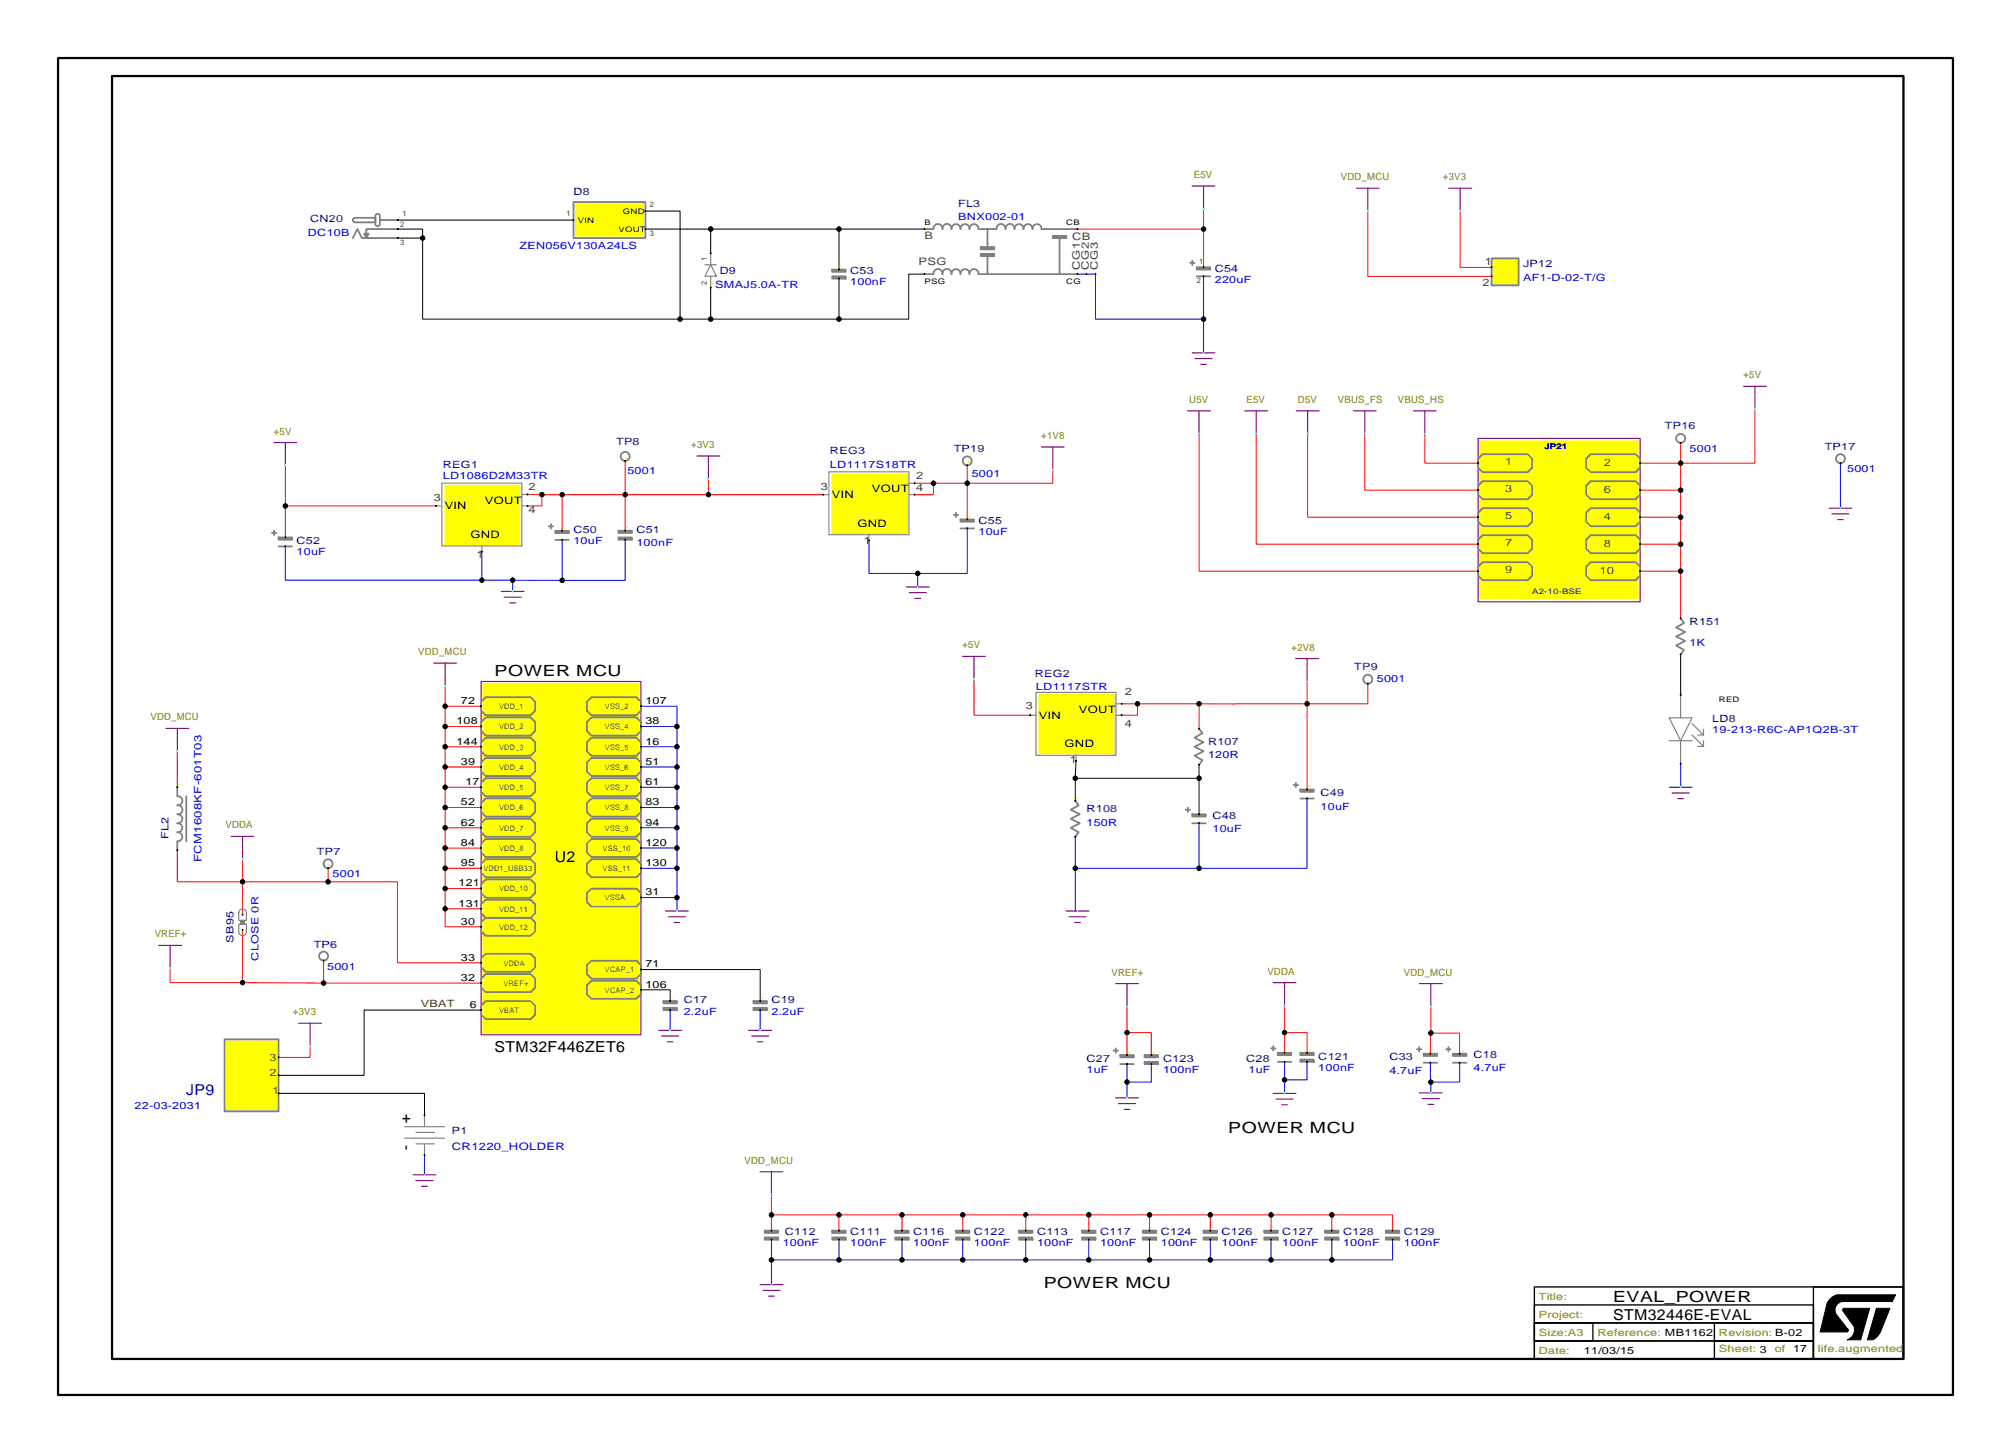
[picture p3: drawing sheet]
<svg xmlns="http://www.w3.org/2000/svg" width="447mm" height="323mm" viewBox="0 0 447 323" stroke-linecap="round" stroke-linejoin="round" font-family="sans-serif">
<g fill="none" stroke="#000" stroke-width=".22">
<path d="M88.4 50.9h5.5v2M88.4 48.9h39M88.4 52.9h5.5M93.9 52.9v18h57.2M143.4 46.9h7.7v24M143.4 50.9h62M157.9 50.9v5.4M186.4 50.9v9M151.1 70.9h35.3M157.9 63.9v7M186.4 61.9v9M205.4 60.9h-3.5v10h-15.5"/>
<path d="M373.4 145.4v9M238.9 172.9v5M238.9 172.9h27.5M239.1 169.1l-.2 3.8M266.4 169.9v11M142.4 215.4h26.5v7M142.4 219.9h6.5v2.5M106.9 224.4h-26v14.5h-19M61.9 242.9h32.4v4.9"/>
</g>
<g fill="none" stroke="#00f" stroke-width=".22">
<path d="M239.4 60.9h4v10h24M267.4 61.4v17M124.9 119.9v9M138.9 119.9v9h-14M214.9 117.4v10h-11M408.9 102.9v10M63.4 121.4v7.5h43.7M107.1 122.6v6.3h6.8M113.9 128.9h11M113.9 128.9v2.5M193.1 120.1v7.3h10.8M203.9 127.4v3"/>
<path d="M142.4 156.9h8v4.5M142.4 161.4h8M142.4 179.4h8M142.4 174.9h8M142.4 170.4h8M142.4 165.9h8M150.4 161.4v41M290.4 177.4v15.5h-24M373.4 169.6v5.3M142.4 192.9h8M142.4 199.4h8M142.4 188.4h8"/>
<path d="M142.4 183.9h8M238.9 192.9v9.5h.5M238.9 192.9h27.5M238.9 185.9v7M266.4 182.9v10M148.9 224.4v4.5M168.9 224.4v4.5M250.4 236.4v7.5M255.8 236.4v4h-5.4M285.4 235.9v7M290.4 235.9v4h-5M317.8 236.1l.1 4.3"/>
<path d="M324.3 236.1v4.3h-6.4M94.3 256.6v4.4M317.9 240.4v2.4M171.4 279.9h29M171.4 275.4v10M186.4 275.4v4.5M200.4 279.9h27.5M200.4 275.4v4.5M213.9 275.4v4.5M227.9 279.9h68M227.9 275.4v4.5M241.9 275.4v4.5"/>
<path d="M255.4 275.4v4.5M268.9 275.4v4.5M282.4 275.4v4.5M295.9 275.4v4.5M309.4 275.4v4.5h-13.5"/>
</g>
<g fill="none" stroke="#f00" stroke-width=".22">
<path d="M239.4 50.9h28M267.4 46.4v13M303.9 46.9v14.5h27.5M324.4 46.9v12.5h7M266.4 96.4v30.5h62M279.1 96.4v24.5h49.3M290.5 96.4v18.5h37.9M303.2 96.4v12.5h25.2M316.6 96.4v6.5h11.8M373.4 98.4v10.5M389.9 90.9v12h-25.5M63.4 103.4v16"/>
<path d="M63.4 112.4h33.5M117.2 109.9h3.2M120.4 109.9v2.5h-3.2M124.9 109.9v8M138.9 102.4v15.5M157.4 106.4v3.5h-37M157.4 109.9h25.5M203.2 107.4h4.2M207.4 107.4h7.5v8M207.4 107.4v2.5h-4.2M214.9 103.4v4h19v-3M364.4 114.9h9"/>
<path d="M364.4 108.9h9M373.4 108.9v12M364.4 120.9h9M364.4 126.9h9M373.4 120.9v16.5M98.9 152.4v9M98.9 156.9h8M216.4 150.9v8h12.5M249.2 156.4h17.2M252.7 156.4v2.5h-3.5M266.4 156.4h24v19M266.4 156.4v5.5"/>
<path d="M290.4 151.4v5h13.5v-4.5M39.4 166.9v8M98.9 161.4v40.5M98.9 161.4h8M98.9 179.4h8M98.9 174.9h8M98.9 170.4h8M98.9 165.9h8M39.4 188.9v7h33.5M53.9 190.9v12.3M72.9 195.9h15.4v18h18.6M72.9 192.9v3"/>
<path d="M98.9 188.4h8M98.9 183.9h8M98.9 197.4h8M98.9 192.9h8M37.8 215.1v3.2h16.1M53.9 218.3l18 .1M53.9 206.6v11.7M71.9 213.4v5M71.9 218.4h35M98.9 201.9v4h8M98.9 201.9h8M68.9 232.4v2.5h-7"/>
<path d="M250.4 223.6v10.8M250.4 229.4h5.4v5M285.4 229.4h5v4.5M285.4 223.4v10.5M317.9 229.5l-.1 4.6M317.9 229.5h6.4v4.6M317.9 223.6v5.9M171.4 265.4v8M171.4 269.9h124.5M186.4 269.9v3.5M200.4 269.9v3.5M213.9 269.9v3.5"/>
<path d="M227.9 269.9v3.5M241.9 269.9v3.5M255.4 269.9v3.5M268.9 269.9v3.5M282.4 269.9v3.5M295.9 269.9h13.5v3.5M295.9 269.9v3.5"/>
</g>
<g fill="none" stroke="#800080" stroke-width=".25">
<path d="M264.9 41.3h5M267.4 41.3v5.1M301.4 41.8h5M303.9 41.8v5.1M321.9 41.8h5M324.4 41.8v5.1M264.9 78.4h5M265.5 79.7h3.8M60.9 98.3h5M63.4 98.3v5.1M231.4 99.3h5M233.9 99.3v5.1"/>
<path d="M263.9 91.3h5M266.4 91.3v5.1M266.8 80.9h1.2M276.6 91.3h5M279.1 91.3v5.1M288 91.3h5.1M290.5 91.3v5.1M300.7 91.3h5.1M303.2 91.3v5.1M314 91.3h5.1M316.6 91.3v5.1M328.4 97.4h36v36.3h-36z"/>
<path d="M387.4 85.8h5M389.9 85.8v5.1M154.9 101.3h5M157.4 101.3v5.1M406.4 112.9h5M407 114.2h3.8M408.3 115.4h1.2M111.4 131.4h5M112 132.7h3.8M113.3 133.9h1.2M201.4 130.4h5M202 131.7h3.8"/>
<path d="M203.3 132.9h1.2M96.4 147.3h5M98.9 147.3v5.1M106.9 151.4h35.5v78.5h-35.5zM213.9 145.8h5M216.4 145.8v5.1M287.9 146.3h5M290.4 146.3v5.1M36.9 161.8h5M39.4 161.8v5.1M370.9 174.9h5M371.5 176.2h3.8"/>
<path d="M372.8 177.4h1.2M51.4 185.8h5M53.9 185.8v5.1M35.3 210h5M37.8 210v5.1M147.9 202.4h5M148.5 203.7h3.8M149.8 204.9h1.2M236.9 202.4h5M237.5 203.7h3.8M238.8 204.9h1.2M247.9 218.5h5"/>
<path d="M250.4 218.5v5.1M282.9 218.3h5M285.4 218.3v5.1M315.4 218.5h5M317.9 218.5v5.1M66.4 227.3h5M68.9 227.3v5.1M146.4 228.9h5M147 230.2h3.8M148.3 231.4h1.2M166.4 228.9h5M167 230.2h3.8"/>
<path d="M168.3 231.4h1.2M247.9 243.9h5M248.5 245.2h3.8M249.8 246.4h1.2M282.9 242.9h5M283.5 244.2h3.8M284.8 245.4h1.2M315.4 242.8h5M316 244.1h3.8M317.3 245.3h1.2M91.8 261h5M92.4 262.3h3.8"/>
<path d="M93.7 263.5h1.2M168.9 260.3h5M171.4 260.3v5.1M168.9 285.4h5M169.5 286.7h3.8M170.8 287.9h1.2"/>
</g>
<g fill="#ff0" stroke="#ff0" stroke-width=".38">
<path d="M98.9 107.9h16.5v13h-16.5z" fill-rule="evenodd"/>
<path d="M50.4 231.4h11v15h-11z" fill-rule="evenodd"/>
<path d="M328.8 98h35.1v34.9h-35.1z" fill-rule="evenodd"/>
<path d="M107.4 151.9h34.5v77.5h-34.5z" fill-rule="evenodd"/>
<path d="M127.9 45.4h15v7h-15z" fill-rule="evenodd"/>
<path d="M184.9 105.4h16.5v13h-16.5z" fill-rule="evenodd"/>
<path d="M230.9 154.4h16.5v13h-16.5z" fill-rule="evenodd"/>
<path d="M331.8 57.8h5.2v5.2h-5.2z" fill-rule="evenodd"/>
</g>
<g fill="#000" stroke="#000" stroke-width=".22">
<path d="M409.5 290.7l5.9-.1-2 7h-3a2.37 2.37 0 0 0 1.5-3l-2.5-3.5z" fill-rule="evenodd"/>
<path d="M416.9 290.6h3l-2 5-.5 1a2.34 2.34 0 0 1-2.5 1z" fill-rule="evenodd"/>
<path d="M406.8 288.4l1.3-.8h13l-.7 1.5h-11a1.88 1.88 0 0 0-1.5 2.8l2.5 3.2a.4 .4 0 0 1 .3 .4 .4 .4 0 0 1-.3 .4h-6l1.5-6.3z" fill-rule="evenodd"/>
<circle cx="88.4" cy="48.9" r=".1"/>
<circle cx="88.4" cy="50.9" r=".1"/>
<circle cx="88.4" cy="52.9" r=".1"/>
<circle cx="93.9" cy="52.9" r=".5"/>
<circle cx="127.4" cy="48.9" r=".1"/>
<circle cx="143.4" cy="46.9" r=".1"/>
<circle cx="143.4" cy="50.9" r=".1"/>
<circle cx="157.9" cy="56.3" r=".1"/>
<circle cx="157.9" cy="50.9" r=".5"/>
<circle cx="186.4" cy="50.9" r=".5"/>
<circle cx="186.4" cy="59.9" r=".1"/>
<circle cx="205.4" cy="50.9" r=".1"/>
<circle cx="239.4" cy="50.9" r=".1"/>
<circle cx="267.4" cy="59.4" r=".1"/>
<circle cx="267.4" cy="50.9" r=".5"/>
<circle cx="331.4" cy="59.4" r=".1"/>
<circle cx="151.1" cy="70.9" r=".5"/>
<circle cx="157.9" cy="63.9" r=".1"/>
<circle cx="157.9" cy="70.9" r=".5"/>
<circle cx="186.4" cy="61.9" r=".1"/>
<circle cx="186.4" cy="70.9" r=".5"/>
<circle cx="205.4" cy="60.9" r=".1"/>
<circle cx="239.4" cy="60.9" r=".1"/>
<circle cx="241.4" cy="60.9" r=".1"/>
<circle cx="243.4" cy="60.9" r=".1"/>
<circle cx="267.4" cy="61.4" r=".1"/>
<circle cx="267.4" cy="70.9" r=".5"/>
<circle cx="331.4" cy="61.4" r=".1"/>
<circle cx="373.4" cy="98.4" r=".1"/>
<circle cx="63.4" cy="119.4" r=".1"/>
<circle cx="63.4" cy="112.4" r=".5"/>
<circle cx="96.9" cy="112.4" r=".1"/>
<circle cx="117.2" cy="109.9" r=".1"/>
<circle cx="117.2" cy="112.4" r=".1"/>
<circle cx="120.4" cy="109.9" r=".5"/>
<circle cx="124.9" cy="119.9" r=".1"/>
<circle cx="124.9" cy="109.9" r=".5"/>
<circle cx="124.9" cy="117.9" r=".1"/>
<circle cx="138.9" cy="117.9" r=".1"/>
<circle cx="138.9" cy="102.4" r=".1"/>
<circle cx="138.9" cy="109.9" r=".5"/>
<circle cx="138.9" cy="119.9" r=".1"/>
<circle cx="157.4" cy="109.9" r=".5"/>
<circle cx="182.9" cy="109.9" r=".1"/>
<circle cx="203.2" cy="109.9" r=".1"/>
<circle cx="203.2" cy="107.4" r=".1"/>
<circle cx="207.4" cy="107.4" r=".5"/>
<circle cx="214.9" cy="117.4" r=".1"/>
<circle cx="214.9" cy="107.4" r=".5"/>
<circle cx="214.9" cy="103.4" r=".1"/>
<circle cx="214.9" cy="115.4" r=".1"/>
<circle cx="328.4" cy="102.9" r=".1"/>
<circle cx="328.4" cy="108.9" r=".1"/>
<circle cx="328.4" cy="114.9" r=".1"/>
<circle cx="364.4" cy="102.9" r=".1"/>
<circle cx="364.4" cy="108.9" r=".1"/>
<circle cx="364.4" cy="114.9" r=".1"/>
<circle cx="373.4" cy="108.9" r=".5"/>
<circle cx="373.4" cy="114.9" r=".5"/>
<circle cx="373.4" cy="102.9" r=".5"/>
<circle cx="408.9" cy="102.9" r=".1"/>
<circle cx="63.4" cy="121.4" r=".1"/>
<circle cx="107.1" cy="122.6" r=".1"/>
<circle cx="107.1" cy="128.9" r=".5"/>
<circle cx="113.9" cy="128.9" r=".5"/>
<circle cx="124.9" cy="128.9" r=".5"/>
<circle cx="193.1" cy="120.1" r=".1"/>
<circle cx="203.9" cy="127.4" r=".5"/>
<circle cx="328.4" cy="120.9" r=".1"/>
<circle cx="328.4" cy="126.9" r=".1"/>
<circle cx="364.4" cy="120.9" r=".1"/>
<circle cx="364.4" cy="126.9" r=".1"/>
<circle cx="373.4" cy="137.4" r=".1"/>
<circle cx="373.4" cy="120.9" r=".5"/>
<circle cx="373.4" cy="126.9" r=".5"/>
<circle cx="98.9" cy="156.9" r=".5"/>
<circle cx="106.9" cy="156.9" r=".1"/>
<circle cx="142.4" cy="156.9" r=".1"/>
<circle cx="228.9" cy="158.9" r=".1"/>
<circle cx="249.2" cy="156.4" r=".1"/>
<circle cx="249.2" cy="158.9" r=".1"/>
<circle cx="252.7" cy="156.4" r=".5"/>
<circle cx="266.4" cy="156.4" r=".5"/>
<circle cx="290.4" cy="156.4" r=".5"/>
<circle cx="303.9" cy="151.9" r=".1"/>
<circle cx="373.4" cy="154.4" r=".1"/>
<circle cx="373.4" cy="145.4" r=".1"/>
<circle cx="39.4" cy="174.9" r=".1"/>
<circle cx="98.9" cy="165.9" r=".5"/>
<circle cx="98.9" cy="179.4" r=".5"/>
<circle cx="98.9" cy="174.9" r=".5"/>
<circle cx="98.9" cy="161.4" r=".5"/>
<circle cx="98.9" cy="170.4" r=".5"/>
<circle cx="106.9" cy="179.4" r=".1"/>
<circle cx="106.9" cy="170.4" r=".1"/>
<circle cx="106.9" cy="165.9" r=".1"/>
<circle cx="106.9" cy="161.4" r=".1"/>
<circle cx="106.9" cy="174.9" r=".1"/>
<circle cx="142.4" cy="179.4" r=".1"/>
<circle cx="142.4" cy="165.9" r=".1"/>
<circle cx="142.4" cy="170.4" r=".1"/>
<circle cx="142.4" cy="174.9" r=".1"/>
<circle cx="142.4" cy="161.4" r=".1"/>
<circle cx="150.4" cy="165.9" r=".5"/>
<circle cx="150.4" cy="161.4" r=".5"/>
<circle cx="150.4" cy="174.9" r=".5"/>
<circle cx="150.4" cy="179.4" r=".5"/>
<circle cx="150.4" cy="170.4" r=".5"/>
<circle cx="238.9" cy="177.9" r=".1"/>
<circle cx="238.9" cy="172.9" r=".5"/>
<circle cx="239.1" cy="169.1" r=".1"/>
<circle cx="266.4" cy="172.9" r=".5"/>
<circle cx="266.4" cy="161.9" r=".1"/>
<circle cx="266.4" cy="169.9" r=".1"/>
<circle cx="290.4" cy="175.4" r=".1"/>
<circle cx="290.4" cy="177.4" r=".1"/>
<circle cx="373.4" cy="169.6" r=".1"/>
<circle cx="39.4" cy="188.9" r=".1"/>
<circle cx="53.9" cy="195.9" r=".5"/>
<circle cx="72.9" cy="195.9" r=".5"/>
<circle cx="72.9" cy="192.9" r=".1"/>
<circle cx="98.9" cy="197.4" r=".5"/>
<circle cx="98.9" cy="183.9" r=".5"/>
<circle cx="98.9" cy="192.9" r=".5"/>
<circle cx="98.9" cy="188.4" r=".5"/>
<circle cx="106.9" cy="192.9" r=".1"/>
<circle cx="106.9" cy="183.9" r=".1"/>
<circle cx="106.9" cy="197.4" r=".1"/>
<circle cx="106.9" cy="188.4" r=".1"/>
<circle cx="142.4" cy="183.9" r=".1"/>
<circle cx="142.4" cy="199.4" r=".1"/>
<circle cx="142.4" cy="192.9" r=".1"/>
<circle cx="142.4" cy="188.4" r=".1"/>
<circle cx="150.4" cy="199.4" r=".5"/>
<circle cx="150.4" cy="188.4" r=".5"/>
<circle cx="150.4" cy="183.9" r=".5"/>
<circle cx="150.4" cy="192.9" r=".5"/>
<circle cx="238.9" cy="185.9" r=".1"/>
<circle cx="238.9" cy="192.9" r=".5"/>
<circle cx="266.4" cy="192.9" r=".5"/>
<circle cx="266.4" cy="180.9" r=".1"/>
<circle cx="266.4" cy="182.9" r=".1"/>
<circle cx="53.9" cy="206.6" r=".1"/>
<circle cx="53.9" cy="203.2" r=".1"/>
<circle cx="53.9" cy="218.3" r=".5"/>
<circle cx="71.9" cy="218.4" r=".5"/>
<circle cx="71.9" cy="213.4" r=".1"/>
<circle cx="98.9" cy="201.9" r=".5"/>
<circle cx="106.9" cy="213.9" r=".1"/>
<circle cx="106.9" cy="205.9" r=".1"/>
<circle cx="106.9" cy="218.4" r=".1"/>
<circle cx="106.9" cy="201.9" r=".1"/>
<circle cx="142.4" cy="219.9" r=".1"/>
<circle cx="142.4" cy="215.4" r=".1"/>
<circle cx="61.9" cy="238.9" r=".1"/>
<circle cx="61.9" cy="234.9" r=".1"/>
<circle cx="106.9" cy="224.4" r=".1"/>
<circle cx="148.9" cy="224.4" r=".1"/>
<circle cx="148.9" cy="222.4" r=".1"/>
<circle cx="168.9" cy="222.4" r=".1"/>
<circle cx="168.9" cy="224.4" r=".1"/>
<circle cx="250.4" cy="229.4" r=".5"/>
<circle cx="250.4" cy="236.4" r=".1"/>
<circle cx="250.4" cy="234.4" r=".1"/>
<circle cx="255.8" cy="236.4" r=".1"/>
<circle cx="255.8" cy="234.4" r=".1"/>
<circle cx="285.4" cy="229.4" r=".5"/>
<circle cx="285.4" cy="239.9" r=".5"/>
<circle cx="285.4" cy="233.9" r=".1"/>
<circle cx="285.4" cy="235.9" r=".1"/>
<circle cx="290.4" cy="235.9" r=".1"/>
<circle cx="290.4" cy="233.9" r=".1"/>
<circle cx="317.8" cy="234.1" r=".1"/>
<circle cx="317.8" cy="236.1" r=".1"/>
<circle cx="317.9" cy="229.5" r=".5"/>
<circle cx="324.3" cy="234.1" r=".1"/>
<circle cx="324.3" cy="236.1" r=".1"/>
<circle cx="61.9" cy="242.9" r=".1"/>
<circle cx="94.3" cy="247.8" r=".1"/>
<circle cx="94.3" cy="256.6" r=".1"/>
<circle cx="250.4" cy="240.4" r=".5"/>
<circle cx="317.9" cy="240.4" r=".5"/>
<circle cx="171.4" cy="269.9" r=".5"/>
<circle cx="171.4" cy="279.9" r=".5"/>
<circle cx="171.4" cy="273.4" r=".1"/>
<circle cx="171.4" cy="275.4" r=".1"/>
<circle cx="186.4" cy="269.9" r=".5"/>
<circle cx="186.4" cy="279.9" r=".5"/>
<circle cx="186.4" cy="273.4" r=".1"/>
<circle cx="186.4" cy="275.4" r=".1"/>
<circle cx="200.4" cy="269.9" r=".5"/>
<circle cx="200.4" cy="279.9" r=".5"/>
<circle cx="200.4" cy="273.4" r=".1"/>
<circle cx="200.4" cy="275.4" r=".1"/>
<circle cx="213.9" cy="269.9" r=".5"/>
<circle cx="213.9" cy="279.9" r=".5"/>
<circle cx="213.9" cy="273.4" r=".1"/>
<circle cx="213.9" cy="275.4" r=".1"/>
<circle cx="227.9" cy="279.9" r=".5"/>
<circle cx="227.9" cy="269.9" r=".5"/>
<circle cx="227.9" cy="273.4" r=".1"/>
<circle cx="227.9" cy="275.4" r=".1"/>
<circle cx="241.9" cy="279.9" r=".5"/>
<circle cx="241.9" cy="269.9" r=".5"/>
<circle cx="241.9" cy="273.4" r=".1"/>
<circle cx="241.9" cy="275.4" r=".1"/>
<circle cx="255.4" cy="269.9" r=".5"/>
<circle cx="255.4" cy="279.9" r=".5"/>
<circle cx="255.4" cy="273.4" r=".1"/>
<circle cx="255.4" cy="275.4" r=".1"/>
<circle cx="268.9" cy="273.4" r=".1"/>
<circle cx="268.9" cy="279.9" r=".5"/>
<circle cx="268.9" cy="269.9" r=".5"/>
<circle cx="268.9" cy="275.4" r=".1"/>
<circle cx="282.4" cy="273.4" r=".1"/>
<circle cx="282.4" cy="275.4" r=".1"/>
<circle cx="282.4" cy="279.9" r=".5"/>
<circle cx="282.4" cy="269.9" r=".5"/>
<circle cx="295.9" cy="273.4" r=".1"/>
<circle cx="295.9" cy="275.4" r=".1"/>
<circle cx="295.9" cy="269.9" r=".5"/>
<circle cx="295.9" cy="279.9" r=".5"/>
<circle cx="309.4" cy="273.4" r=".1"/>
<circle cx="309.4" cy="275.4" r=".1"/>
</g>
<path d="M340.9 297.9h62v4h-62zM340.9 293.9h62v4h-62zM340.9 293.9h13v4h-13zM340.9 289.9h62v4h-62zM340.9 285.9h82v16h-82zM380.9 293.9h22v4h-22zM380.9 297.9h22v4h-22zM402.9 285.9h20v16h-20z" fill="none" stroke="#000" stroke-width=".3"/>
<path d="M12.9 12.9h421v297h-421zM24.9 16.9h398v285h-398z" fill="none" stroke="#000" stroke-width=".5"/>
<g fill="#0ff" stroke="#0ff" stroke-width=".22">
<circle cx="266.4" cy="96.4" r=".1"/>
<circle cx="94.3" cy="261" r=".1"/>
<circle cx="267.4" cy="78.4" r=".1"/>
<circle cx="233.9" cy="104.4" r=".1"/>
<circle cx="285.4" cy="242.9" r=".1"/>
<circle cx="98.9" cy="152.4" r=".1"/>
<circle cx="37.8" cy="215.1" r=".1"/>
<circle cx="53.9" cy="190.9" r=".1"/>
<circle cx="408.9" cy="112.9" r=".1"/>
<circle cx="203.9" cy="130.4" r=".1"/>
<circle cx="113.9" cy="131.4" r=".1"/>
<circle cx="157.4" cy="106.4" r=".1"/>
<circle cx="148.9" cy="228.9" r=".1"/>
<circle cx="150.4" cy="202.4" r=".1"/>
<circle cx="303.9" cy="46.9" r=".1"/>
<circle cx="389.9" cy="90.9" r=".1"/>
<circle cx="373.4" cy="174.9" r=".1"/>
<circle cx="168.9" cy="228.9" r=".1"/>
<circle cx="171.4" cy="285.4" r=".1"/>
<circle cx="317.9" cy="223.6" r=".1"/>
<circle cx="250.4" cy="223.6" r=".1"/>
<circle cx="250.4" cy="243.9" r=".1"/>
<circle cx="239.4" cy="202.4" r=".1"/>
<circle cx="285.4" cy="223.4" r=".1"/>
<circle cx="63.4" cy="103.4" r=".1"/>
<circle cx="267.4" cy="46.4" r=".1"/>
<circle cx="216.4" cy="150.9" r=".1"/>
<circle cx="279.1" cy="96.4" r=".1"/>
<circle cx="171.4" cy="265.4" r=".1"/>
<circle cx="39.4" cy="166.9" r=".1"/>
<circle cx="290.4" cy="151.4" r=".1"/>
<circle cx="290.5" cy="96.4" r=".1"/>
<circle cx="317.9" cy="242.8" r=".1"/>
<circle cx="68.9" cy="232.4" r=".1"/>
<circle cx="324.4" cy="46.9" r=".1"/>
<circle cx="316.6" cy="96.4" r=".1"/>
<circle cx="303.2" cy="96.4" r=".1"/>
</g>
<g fill="none" stroke="#808080" stroke-width=".25">
<path d="M156.6 58.8h2.6M157.9 58.8l1.3 2.6h-2.6zM157.9 56.3v2.5M157.9 61.4v2.5M96.9 112.4h1.3M98.2 107.3h17.7v14h-17.7zM115.9 112.4h1.3M115.9 109.9h1.3M182.9 109.9h1.3M184.2 104.8h17.7v14h-17.7zM193.1 118.8v1.3M201.9 109.9h1.3"/>
<path d="M201.9 107.4h1.3M107.1 121.3v1.3M228.9 158.9h1.3M230.2 153.8h17.7v14h-17.7zM247.9 158.9h1.3M247.9 156.4h1.3M370.9 159.5h5l-2.5 5.1zM373.4 154.4v5.1M239.1 167.8v1.3M370.9 164.6h5M373.4 164.6v5M375.9 163.3l2.6 2.5"/>
<path d="M375.9 160.7l2.6 2.6M378.5 162v1.3h-1.3M378.5 164.6v1.2h-1.3M53 205.3h1.7v1.7a.85 .85 0 0 1-.8 .9 .85 .85 0 0 1-.9-.9zM53.3 202.2a.85 .85 0 0 1 .9-.2 .85 .85 0 0 1 .5 .8v1.7h-1.7v-1.7zM89.9 250.3h8.9M89.9 252.8h8.9M92.4 251.6h4.1M92.4 254.1h4.1M94.3 247.8v2.5M94.3 254.1v2.5"/>
</g>
<g fill="#808080" stroke="#808080" stroke-width=".4">
<path d="M80.9 51.9h1l-.5 1z"/>
<path d="M169.9 273.4h3v.5h-3z" fill-rule="evenodd"/>
<path d="M169.9 274.9h3v.5h-3z" fill-rule="evenodd"/>
<path d="M267.4 273.4h3v.5h-3z" fill-rule="evenodd"/>
<path d="M267.4 274.9h3v.5h-3z" fill-rule="evenodd"/>
<path d="M322.8 234.1h3v.5h-3z" fill-rule="evenodd"/>
<path d="M253.9 273.4h3v.5h-3z" fill-rule="evenodd"/>
<path d="M253.9 274.9h3v.5h-3z" fill-rule="evenodd"/>
<path d="M264.9 180.9h3v.5h-3z" fill-rule="evenodd"/>
<path d="M288.9 175.4h3v.5h-3z" fill-rule="evenodd"/>
<path d="M316.3 234.1h3v.5h-3z" fill-rule="evenodd"/>
<path d="M212.4 273.4h3v.5h-3z" fill-rule="evenodd"/>
<path d="M212.4 274.9h3v.5h-3z" fill-rule="evenodd"/>
<path d="M123.4 117.9h3v.5h-3z" fill-rule="evenodd"/>
<path d="M280.9 273.4h3v.5h-3z" fill-rule="evenodd"/>
<path d="M280.9 274.9h3v.5h-3z" fill-rule="evenodd"/>
<path d="M184.9 59.9h3v.5h-3z" fill-rule="evenodd"/>
<path d="M184.9 61.4h3v.5h-3z" fill-rule="evenodd"/>
<path d="M248.9 234.4h3v.5h-3z" fill-rule="evenodd"/>
<path d="M233.9 52.4h3v.5h-3z" fill-rule="evenodd"/>
<path d="M217.9 56.4h3v.5h-3z" fill-rule="evenodd"/>
<path d="M217.9 54.9h3v.5h-3z" fill-rule="evenodd"/>
<path d="M240.4 273.4h3v.5h-3z" fill-rule="evenodd"/>
<path d="M240.4 274.9h3v.5h-3z" fill-rule="evenodd"/>
<path d="M226.4 273.4h3v.5h-3z" fill-rule="evenodd"/>
<path d="M226.4 274.9h3v.5h-3z" fill-rule="evenodd"/>
<path d="M254.3 234.4h3v.5h-3z" fill-rule="evenodd"/>
<path d="M254.3 235.9h3v.5h-3z" fill-rule="evenodd"/>
<path d="M198.9 273.4h3v.5h-3z" fill-rule="evenodd"/>
<path d="M198.9 274.9h3v.5h-3z" fill-rule="evenodd"/>
<path d="M265.9 59.4h3v.5h-3z" fill-rule="evenodd"/>
<path d="M61.9 119.4h3v.5h-3z" fill-rule="evenodd"/>
<path d="M137.4 117.9h3v.5h-3z" fill-rule="evenodd"/>
<path d="M137.4 119.4h3v.5h-3z" fill-rule="evenodd"/>
<path d="M184.9 273.4h3v.5h-3z" fill-rule="evenodd"/>
<path d="M184.9 274.9h3v.5h-3z" fill-rule="evenodd"/>
<path d="M307.9 273.4h3v.5h-3z" fill-rule="evenodd"/>
<path d="M307.9 274.9h3v.5h-3z" fill-rule="evenodd"/>
<path d="M294.4 273.4h3v.5h-3z" fill-rule="evenodd"/>
<path d="M294.4 274.9h3v.5h-3z" fill-rule="evenodd"/>
<path d="M213.4 115.4h3v.5h-3z" fill-rule="evenodd"/>
<path d="M288.9 233.9h3v.5h-3z" fill-rule="evenodd"/>
<path d="M288.9 235.4h3v.5h-3z" fill-rule="evenodd"/>
<path d="M283.9 233.9h3v.5h-3z" fill-rule="evenodd"/>
<path d="M167.4 222.4h3v.5h-3z" fill-rule="evenodd"/>
<path d="M167.4 223.9h3v.5h-3z" fill-rule="evenodd"/>
<path d="M147.4 222.4h3v.5h-3z" fill-rule="evenodd"/>
<path d="M147.4 223.9h3v.5h-3z" fill-rule="evenodd"/>
</g>
<g fill="none" stroke="#808080" stroke-width=".4">
<path d="M78.4 52.9l1-2 1 2h8M78.5 48.6l.4-.2h4.5v1h-4.5a.5 .5 0 0 1-.4-.8zM83.5 47.7a.51 .51 0 0 1 .9 .2v2a.54 .54 0 0 1-.5 .3 .54 .54 0 0 1-.5-.3v-2zM84.4 48.9h4M88.4 50.9h-7v2M127.4 44.9h16v8h-16zM205.4 50.9h2a1.01 1.01 0 0 1 1-1.1 1.01 1.01 0 0 1 1 1.1 1.01 1.01 0 0 1 1-1.2 1.01 1.01 0 0 1 1 1.2 1 1 0 0 1 1-1.1 1 1 0 0 1 1 1.1 1.01 1.01 0 0 1 1-1.1 1.01 1.01 0 0 1 1 1.1 1.01 1.01 0 0 1 1-1.1 1.01 1.01 0 0 1 1 1.1h4a1.01 1.01 0 0 1 1-1.1 1.01 1.01 0 0 1 1 1.1 1.01 1.01 0 0 1 1-1.2 1.01 1.01 0 0 1 1 1.2 1 1 0 0 1 1-1.1 1 1 0 0 1 1 1.1 1.01 1.01 0 0 1 1-1.1 1.01 1.01 0 0 1 1 1.1 1.01 1.01 0 0 1 1-1.1 1.01 1.01 0 0 1 1 1.1h8M219.4 50.9v4M219.4 56.9v4M235.4 52.9v8M264.4 58.4h1M264.9 57.9v1"/>
<path d="M331.4 57.4h6v6h-6zM205.4 60.9h2a1.01 1.01 0 0 1 1-1.1 1.01 1.01 0 0 1 1 1.1 1.01 1.01 0 0 1 1-1.2 1.01 1.01 0 0 1 1 1.2 1 1 0 0 1 1-1.1 1 1 0 0 1 1 1.1 1.01 1.01 0 0 1 1-1.1 1.01 1.01 0 0 1 1 1.1 1.01 1.01 0 0 1 1-1.1 1.01 1.01 0 0 1 1 1.1h22M265.9 61.4h3M60.4 118.4h1M60.9 117.9v1M121.9 116.9h1M122.4 116.4v1M123.4 119.9h3M211.9 114.4h1M212.4 113.9v1M213.4 117.4h3M328.4 113.9l1-1h10l1 1v2l-1 1h-10l-1-1z"/>
<path d="M328.4 107.9l1-1h10l1 1v2l-1 1h-10l-1-1zM328.4 101.9l1-1h10l1 1v2l-1 1h-10l-1-1zM328.4 119.9l1-1h10l1 1v2l-1 1h-10l-1-1zM352.4 101.9l1-1h10l1 1v2l-1 1h-10l-1-1zM352.4 113.9l1-1h10l1 1v2l-1 1h-10l-1-1zM352.4 107.9l1-1h10l1 1v2l-1 1h-10l-1-1zM352.4 119.9l1-1h10l1 1v2l-1 1h-10l-1-1zM61.9 121.4h3M329.4 124.9h10l1 1v2l-1 1h-10l-1-1v-2zM352.4 125.9l1-1h10l1 1v2l-1 1h-10l-1-1zM373.4 137.4l.7 1-1.7 1 2 1-2 1 2 1-2 1 1.7 1-.7 1M106.9 155.9l1-1h10l1 1v2l-1 1h-10l-1-1z"/>
<path d="M130.4 155.9l1-1h10l1 1v2l-1 1h-10l-1-1zM39.4 174.9v2a1.01 1.01 0 0 1 1.1 1 1.01 1.01 0 0 1-1.1 1 1.01 1.01 0 0 1 1.1 1 1.01 1.01 0 0 1-1.1 1 1 1 0 0 1 1.1 1 1 1 0 0 1-1.1 1 1 1 0 0 1 1.1 1 1 1 0 0 1-1.1 1 1.01 1.01 0 0 1 1.1 1 1.01 1.01 0 0 1-1.1 1v2M41.4 176.9v10M106.9 160.4l1-1h10l1 1v2l-1 1h-10l-1-1zM106.9 173.9l1-1h10l1 1v2l-1 1h-10l-1-1zM106.9 164.9l1-1h10l1 1v2l-1 1h-10l-1-1zM106.9 178.4l1-1h10l1 1v2l-1 1h-10l-1-1zM106.9 169.4l1-1h10l1 1v2l-1 1h-10l-1-1zM130.4 173.9l1-1h10l1 1v2l-1 1h-10l-1-1zM130.4 160.4l1-1h10l1 1v2l-1 1h-10l-1-1zM131.4 168.4h10l1 1v2l-1 1h-10l-1-1v-2zM131.4 177.4h10l1 1v2l-1 1h-10l-1-1v-2z"/>
<path d="M131.4 163.9h10l1 1v2l-1 1h-10l-1-1v-2zM238.9 177.9l.7 1-1.7 1 2 1-2 1 2 1-2 1 1.7 1-.7 1M263.4 179.9h1M263.9 179.4v1M266.4 161.9l.7 1-1.7 1 2 1-2 1 2 1-2 1 1.7 1-.7 1M287.4 174.4h1M287.9 173.9v1M288.9 177.4h3M106.9 191.9l1-1h10l1 1v2l-1 1h-10l-1-1zM106.9 187.4l1-1h10l1 1v2l-1 1h-10l-1-1zM106.9 182.9l1-1h10l1 1v2l-1 1h-10l-1-1zM106.9 196.4l1-1h10l1 1v2l-1 1h-10l-1-1z"/>
<path d="M130.4 187.4l1-1h10l1 1v2l-1 1h-10l-1-1zM130.4 198.4l1-1h10l1 1v2l-1 1h-10l-1-1zM131.4 190.9h10l1 1v2l-1 1h-10l-1-1v-2zM131.4 181.9h10l1 1v2l-1 1h-10l-1-1v-2zM264.9 182.9h3M106.9 200.9l1-1h10l1 1v2l-1 1h-10l-1-1zM106.9 204.9l1-1h10l1 1v2l-1 1h-10l-1-1zM106.9 217.4l1-1h10l1 1v2l-1 1h-10l-1-1zM106.9 212.9l1-1h10l1 1v2l-1 1h-10l-1-1zM130.4 218.9l1-1h10l1 1v2l-1 1h-10l-1-1zM131.4 213.4h10l1 1v2l-1 1h-10l-1-1v-2zM49.9 230.9h12v16h-12z"/>
<path d="M106.9 223.4l1-1h10l1 1v2l-1 1h-10l-1-1zM247.4 233.4h1M247.9 232.9v1M248.9 236.4h3M282.4 232.9h1M282.9 232.4v1M283.9 235.9h3M314.8 233.1h1M315.3 232.6v1M316.3 236.1h3M321.3 233.1h1M321.8 232.6v1"/>
<path d="M322.8 236.1h3"/>
<circle cx="373.4" cy="97.4" r="1"/>
<circle cx="138.9" cy="101.4" r="1"/>
<circle cx="214.9" cy="102.4" r="1"/>
<circle cx="408.9" cy="101.9" r="1"/>
<circle cx="303.9" cy="150.9" r="1"/>
<circle cx="72.9" cy="191.9" r="1"/>
<circle cx="71.9" cy="212.4" r="1"/>
</g>
<path d="M53.5 204.5h.8v.8h-.8z" fill-rule="evenodd" fill="#808080" stroke="#808080" stroke-width=".25"/>
<g font-size="3.4">
<text x="109.9" y="150.1">POWER MCU</text>
<text x="123.3" y="191.5">U2</text>
<text x="109.9" y="233.7">STM32F446ZET6</text>
<text x="89.3" y="247.4" transform="rotate(90 89.3 247.4)">+</text>
<text x="272.9" y="251.6">POWER MCU</text>
<text x="89.3" y="254.4" transform="rotate(90 89.3 254.4)">-</text>
<text x="231.9" y="286.1">POWER MCU</text>
<text x="358.4" y="289.1">EVAL_POWER</text>
<text x="358.4" y="293.2">STM32446E-EVAL</text>
</g>
<text font-size="3.4" fill="#000080" x="41.4" y="243.2">JP9</text>
<g font-size="2.3" fill="#ff0">
<text x="88.4" y="48.4">.</text>
<text x="205.4" y="50.4">.</text>
<text x="186.4" y="59.4">.</text>
<text x="267.4" y="58.9">.</text>
<text x="157.9" y="63.4">.SMAJ5.0A-TR</text>
<text x="373.4" y="95.9">.</text>
<text x="138.9" y="101.9">.</text>
<text x="408.9" y="100.4">.</text>
<text x="214.9" y="102.9">.</text>
<text x="328.4" y="102.4">.</text>
<text x="73.9" y="113.4">.</text>
<text x="124.9" y="117.4">.</text>
<text x="138.9" y="117.4">.</text>
<text x="214.9" y="114.9">.</text>
<text x="373.4" y="136.9">.</text>
<text x="303.9" y="149.4">.</text>
<text x="39.4" y="174.4">.</text>
<text x="238.9" y="177.4">.</text>
<text x="290.4" y="174.9">.</text>
<text x="266.4" y="180.4">.</text>
<text x="72.9" y="192.4">.</text>
<text x="72.3" y="207.7">.</text>
<text x="148.9" y="221.9">.</text>
<text x="168.9" y="221.9">.</text>
<text x="250.4" y="233.9">.</text>
<text x="256.1" y="233.9">.</text>
<text x="285.4" y="233.4">.</text>
<text x="290.4" y="233.4">.</text>
<text x="318.3" y="233.6">.</text>
<text x="324.8" y="233.6">.</text>
<text x="61.9" y="242.4">.</text>
<text x="171.4" y="272.9">.</text>
<text x="186.4" y="272.9">.</text>
<text x="200.4" y="272.9">.</text>
<text x="213.9" y="272.9">.</text>
<text x="227.9" y="270.4">.</text>
<text x="241.9" y="272.9">.</text>
<text x="255.4" y="272.9">.</text>
<text x="268.9" y="272.9">.</text>
<text x="282.4" y="272.9">.</text>
<text x="295.9" y="272.9">.</text>
<text x="309.4" y="272.9">.</text>
</g>
<g font-size="2.3" fill="#404040">
<text x="205.4" y="53.1">B</text>
<text x="238.2" y="53.3">CB</text>
<text x="204.1" y="58.9">PSG</text>
<text x="239.9" y="59.9" transform="rotate(-90 239.9 59.9)">CG1</text>
<text x="241.9" y="59.9" transform="rotate(-90 241.9 59.9)">CG2</text>
<text x="243.9" y="59.9" transform="rotate(-90 243.9 59.9)">CG3</text>
<text x="329.9" y="58.9">1.</text>
<text x="329.4" y="63.5">2</text>
<text x="203.6" y="106.5">2</text>
<text x="334.4" y="103.4">1</text>
<text x="356.4" y="103.4">2</text>
<text x="96.4" y="111.4">3</text>
<text x="117.4" y="108.9">2</text>
<text x="117.4" y="113.9">4</text>
<text x="182.4" y="108.9">3</text>
<text x="203.6" y="109">4</text>
<text x="334.4" y="109.4">3</text>
<text x="356.4" y="109.4">6</text>
<text x="334.4" y="115.4">5</text>
<text x="356.4" y="115.4">4</text>
<text x="105.9" y="123.9">1</text>
<text x="191.9" y="120.9">1</text>
<text x="334.4" y="121.4">7</text>
<text x="356.4" y="121.4">8</text>
<text x="334.4" y="127.4">9</text>
<text x="355.3" y="127.4">10</text>
<text x="249.9" y="154.4">2</text>
<text x="227.9" y="157.4">3</text>
<text x="249.9" y="161.4">4</text>
<text x="237.7" y="169.6">1</text>
<text x="59.9" y="239.1">2</text>
<text x="59.9" y="235.6">3</text>
<text x="60.5" y="243">1</text>
</g>
<g font-size="2.3">
<text x="98.8" y="113.2">VIN</text>
<text x="107.7" y="111.9">VOUT</text>
<text x="184.8" y="110.7">VIN</text>
<text x="193.7" y="109.4">VOUT</text>
<text x="104.5" y="119.5">GND</text>
<text x="190.5" y="117">GND</text>
<text x="230.8" y="159.7">VIN</text>
<text x="239.7" y="158.4">VOUT</text>
<text x="236.5" y="166">GND</text>
</g>
<g font-size="2.3" fill="#00f">
<text x="44.8" y="191.5" transform="rotate(-90 44.8 191.5)">FCM1608KF-601T03</text>
<text x="100.4" y="255.4">CR1220_HOLDER</text>
</g>
<g font-size="2.2" fill="#808000">
<text x="265.2" y="39.6">E5V</text>
<text x="297.9" y="40.1">VDD_MCU</text>
<text x="320.6" y="40.1">+3V3</text>
<text x="264.2" y="89.5">U5V</text>
<text x="276.9" y="89.5">E5V</text>
<text x="288.4" y="89.5">D5V</text>
<text x="297.3" y="89.5">VBUS_FS</text>
<text x="310.6" y="89.5">VBUS_HS</text>
<text x="387.4" y="84.1">+5V</text>
<text x="60.9" y="96.6">+5V</text>
<text x="153.6" y="99.6">+3V3</text>
<text x="231.4" y="97.6">+1V8</text>
<text x="92.9" y="145.6">VDD_MCU</text>
<text x="213.9" y="144.1">+5V</text>
<text x="287" y="144.6">+2V8</text>
<text x="33.4" y="160.1">VDD_MCU</text>
<text x="50.1" y="184.1">VDDA</text>
<text x="34.4" y="208.3">VREF+</text>
<text x="247" y="216.8">VREF+</text>
<text x="281.6" y="216.6">VDDA</text>
<text x="311.9" y="216.8">VDD_MCU</text>
<text x="65.1" y="225.6">+3V3</text>
<text x="165.4" y="258.6">VDD_MCU</text>
<text x="341.9" y="292.9">Project:</text>
<text x="341.9" y="288.9">Title:</text>
<text x="341.9" y="296.9">Size:A3</text>
<text x="354.9" y="296.9">Reference: MB1162</text>
<text x="381.9" y="296.9">Revision: B-02</text>
<text x="341.9" y="300.9">Date:</text>
<text x="381.9" y="300.4">Sheet: 3</text>
<text x="394.3" y="300.4">of</text>
<text x="403.9" y="300.4">life.augmented</text>
</g>
<g font-size="2.2" fill="#000080">
<text x="127.4" y="43.4">D8</text>
<text x="212.9" y="45.9">FL3</text>
<text x="68.9" y="49.4">CN20</text>
<text x="338.4" y="59.4">JP12</text>
<text x="159.9" y="60.9">D9</text>
<text x="188.9" y="60.9">C53</text>
<text x="269.9" y="60.4">C54</text>
<text x="369.9" y="95.4">TP16</text>
<text x="136.9" y="98.9">TP8</text>
<text x="184.4" y="100.9">REG3</text>
<text x="211.9" y="100.4">TP19</text>
<text x="405.4" y="99.9">TP17</text>
<text x="98.4" y="103.9">REG1</text>
<text x="127.4" y="118.4">C50</text>
<text x="141.4" y="118.4">C51</text>
<text x="217.4" y="116.4">C55</text>
<text x="65.9" y="120.9">C52</text>
<text x="375.4" y="138.9">R151</text>
<text x="300.9" y="148.9">TP9</text>
<text x="229.9" y="150.4">REG2</text>
<text x="380.4" y="160.4">LD8</text>
<text x="268.4" y="165.4">R107</text>
<text x="293.4" y="176.9">C49</text>
<text x="241.4" y="180.4">R108</text>
<text x="269.4" y="181.9">C48</text>
<text x="37.4" y="186.4" transform="rotate(-90 37.4 186.4)">FL2</text>
<text x="70.4" y="189.9">TP7</text>
<text x="51.9" y="209.4" transform="rotate(-90 51.9 209.4)">SB95</text>
<text x="69.7" y="210.5">TP6</text>
<text x="151.9" y="222.9">C17</text>
<text x="171.4" y="222.9">C19</text>
<text x="241.4" y="235.9">C27</text>
<text x="258.4" y="235.9">C123</text>
<text x="276.9" y="235.9">C28</text>
<text x="292.9" y="235.4">C121</text>
<text x="308.7" y="235.5">C33</text>
<text x="327.4" y="235">C18</text>
<text x="100.4" y="251.9">P1</text>
<text x="174.4" y="274.4">C112</text>
<text x="188.9" y="274.4">C111</text>
<text x="202.9" y="274.4">C116</text>
<text x="216.4" y="274.4">C122</text>
<text x="230.4" y="274.4">C113</text>
<text x="244.4" y="274.4">C117</text>
<text x="257.9" y="274.4">C124</text>
<text x="271.4" y="274.4">C126</text>
<text x="284.9" y="274.4">C127</text>
<text x="298.4" y="274.4">C128</text>
<text x="311.9" y="274.4">C129</text>
</g>
<g font-size="2.2" fill="#00f">
<text x="68.4" y="52.4">DC10B</text>
<text x="212.9" y="48.9">BNX002-01</text>
<text x="115.4" y="55.4">ZEN056V130A24LS</text>
<text x="188.9" y="63.4">100nF</text>
<text x="269.9" y="62.9">220uF</text>
<text x="338.4" y="62.4">AF1-D-02-T/G</text>
<text x="375.4" y="100.4">5001</text>
<text x="98.4" y="106.4">LD1086D2M33TR</text>
<text x="139.4" y="105.4">5001</text>
<text x="184.4" y="103.9">LD1117S18TR</text>
<text x="215.9" y="105.9">5001</text>
<text x="410.4" y="104.9">5001</text>
<text x="217.4" y="118.9">10uF</text>
<text x="65.9" y="123.4">10uF</text>
<text x="127.4" y="120.9">10uF</text>
<text x="141.4" y="121.4">100nF</text>
<text x="375.4" y="143.4">1K</text>
<text x="230.2" y="153.3">LD1117STR</text>
<text x="305.9" y="151.4">5001</text>
<text x="380.4" y="162.9">19-213-R6C-AP1Q2B-3T</text>
<text x="268.4" y="168.4">120R</text>
<text x="293.4" y="179.9">10uF</text>
<text x="241.4" y="183.4">150R</text>
<text x="269.4" y="184.9">10uF</text>
<text x="73.9" y="194.9">5001</text>
<text x="57.4" y="213.4" transform="rotate(-90 57.4 213.4)">CLOSE 0R</text>
<text x="72.7" y="215.5">5001</text>
<text x="151.9" y="225.4">2.2uF</text>
<text x="171.4" y="225.4">2.2uF</text>
<text x="241.4" y="238.4">1uF</text>
<text x="258.4" y="238.4">100nF</text>
<text x="277.4" y="238.4">1uF</text>
<text x="292.9" y="237.9">100nF</text>
<text x="308.7" y="238.5">4.7uF</text>
<text x="327.4" y="238">4.7uF</text>
<text x="29.9" y="246.4">22-03-2031</text>
<text x="173.9" y="276.9">100nF</text>
<text x="188.9" y="276.9">100nF</text>
<text x="202.9" y="276.9">100nF</text>
<text x="216.4" y="276.9">100nF</text>
<text x="230.4" y="276.9">100nF</text>
<text x="244.4" y="276.9">100nF</text>
<text x="257.9" y="276.9">100nF</text>
<text x="271.4" y="276.9">100nF</text>
<text x="284.9" y="276.9">100nF</text>
<text x="298.4" y="276.9">100nF</text>
<text x="311.9" y="276.9">100nF</text>
</g>
<g font-size="2.2">
<text x="101.4" y="160.9">108</text>
<text x="102.4" y="156.4">72</text>
<text x="143.4" y="160.9">38</text>
<text x="143.4" y="156.4">107</text>
<text x="101.4" y="165.4">144</text>
<text x="143.4" y="165.4">16</text>
<text x="102.4" y="169.9">39</text>
<text x="143.4" y="169.9">51</text>
<text x="102.4" y="178.9">52</text>
<text x="103.4" y="174.4">17</text>
<text x="143.4" y="174.4">61</text>
<text x="143.4" y="178.9">83</text>
<text x="102.4" y="183.4">62</text>
<text x="143.4" y="183.4">94</text>
<text x="102.4" y="187.9">84</text>
<text x="143.4" y="187.9">120</text>
<text x="101.9" y="196.9">121</text>
<text x="102.4" y="192.4">95</text>
<text x="143.4" y="192.4">130</text>
<text x="101.9" y="201.4">131</text>
<text x="143.4" y="198.9">31</text>
<text x="102.4" y="205.4">30</text>
<text x="102.4" y="213.4">33</text>
<text x="143.4" y="214.9">71</text>
<text x="102.4" y="217.9">32</text>
<text x="143.4" y="219.4">106</text>
<text x="104.4" y="223.9">6</text>
<text x="351.9" y="300.9">11/03/15</text>
<text x="398.4" y="300.4">17</text>
</g>
<text font-size="2.2" fill="#800000" x="93.5" y="223.7">VBAT</text>
<g font-size="1.7">
<text x="138.4" y="47.5">GND</text>
<text x="128.4" y="49.5">VIN</text>
<text x="137.4" y="51.5">VOUT</text>
<text x="205.4" y="50">B</text>
<text x="236.9" y="50">CB</text>
<text x="205.4" y="63">PSG</text>
<text x="236.9" y="63">CG</text>
<text x="381.9" y="156">RED</text>
</g>
<g font-size="1.7" fill="#404040">
<text x="144.4" y="46">2</text>
<text x="88.9" y="50.5">2</text>
<text x="89.4" y="48">1</text>
<text x="125.9" y="48">1</text>
<text x="144.4" y="52.5">3</text>
<text x="88.9" y="54.5">3</text>
<text x="157" y="57.9" transform="rotate(-90 157 57.9)">1</text>
<text x="266.5" y="58.7">1</text>
<text x="157" y="63.4" transform="rotate(-90 157 63.4)">2</text>
<text x="265.9" y="62.9">2</text>
<text x="110.9" y="157.5">VDD_1</text>
<text x="134.4" y="157.5">VSS_2</text>
<text x="110.9" y="162">VDD_2</text>
<text x="110.9" y="166.5">VDD_3</text>
<text x="134.4" y="162">VSS_4</text>
<text x="134.4" y="166.5">VSS_5</text>
<text x="110.9" y="171">VDD_4</text>
<text x="134.4" y="171">VSS_6</text>
<text x="110.9" y="175.5">VDD_5</text>
<text x="134.4" y="175.5">VSS_7</text>
<text x="110.9" y="180">VDD_6</text>
<text x="110.9" y="184.5">VDD_7</text>
<text x="134.4" y="180">VSS_8</text>
<text x="134.4" y="184.5">VSS_9</text>
<text x="110.9" y="189">VDD_8</text>
<text x="133.9" y="189">VSS_10</text>
<text x="107.4" y="193.5">VDD1_USB33</text>
<text x="133.9" y="193.5">VSS_11</text>
<text x="110.9" y="198">VDD_10</text>
<text x="110.9" y="202.5">VDD_11</text>
<text x="134.4" y="200">VSSA</text>
<text x="110.9" y="206.5">VDD_12</text>
<text x="111.9" y="214.5">VDDA</text>
<text x="111.9" y="219">VREF+</text>
<text x="134.4" y="220.5">VCAP_2</text>
<text x="134.4" y="216">VCAP_1</text>
<text x="110.9" y="225">VBAT</text>
</g>
<text font-size="1.7" fill="#000080" x="343.2" y="99.8">JP21</text>
<text font-size="1.7" fill="#00f" x="340.4" y="132">A2-10-BSE</text>
</svg>
